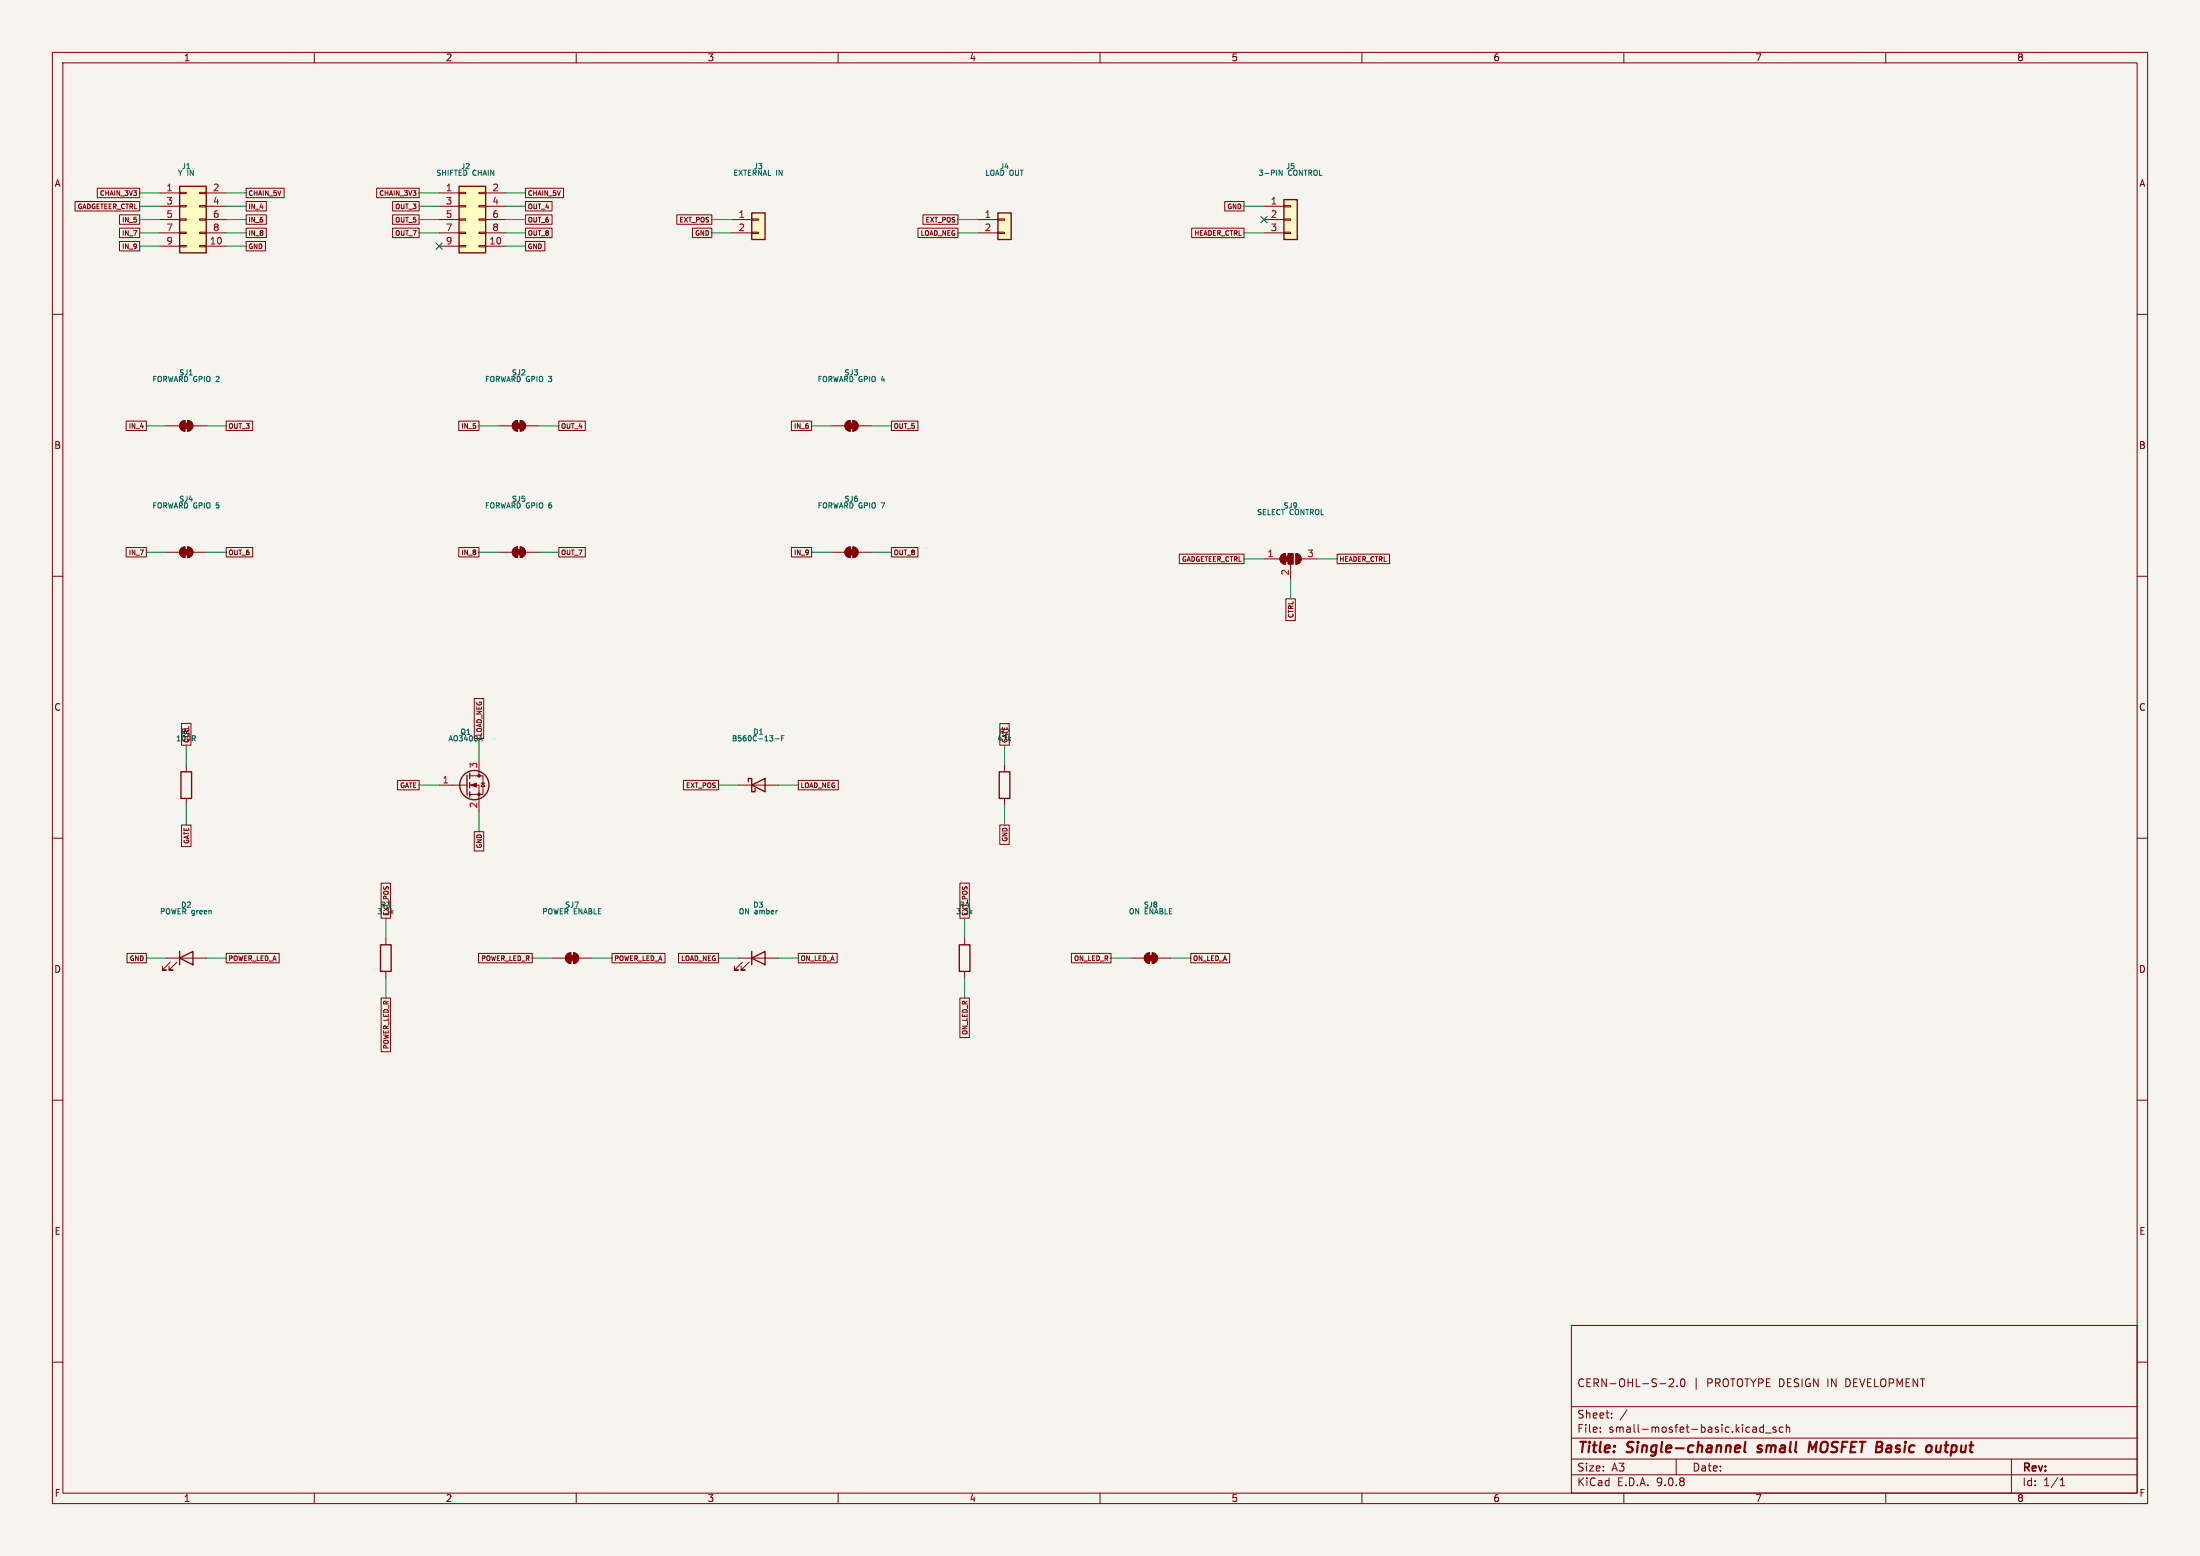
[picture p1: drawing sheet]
<svg xmlns="http://www.w3.org/2000/svg" width="420mm" height="297mm" viewBox="0 0 420 297" stroke-linecap="round" stroke-linejoin="round" font-family="sans-serif">
<path d="M0 0h420v297h-420z" fill="#f5f4ef" stroke="#f5f4ef" stroke-width=".19"/>
<g fill="none" stroke="#840000" stroke-width=".19">
<path d="M10 10h400v277h-400zM12 12h396v273h-396zM60 10v2M110 10v2M160 10v2M210 10v2M260 10v2M310 10v2M360 10v2M10 60h2M408 60h2M31.7 81.3h2.6"/>
<path d="M34.6 80.6l.7-.3v2a1.02 1.02 0 0 1-.9-.6 1.02 1.02 0 0 1 .2-1.1zM35.8 80.3a1.02 1.02 0 0 1 1 1 1.02 1.02 0 0 1-1 1zM36.8 81.3h2.6M10 110h2M31.7 105.4h2.6M34.6 104.7l.7-.3v2a1.02 1.02 0 0 1-.9-.6 1.02 1.02 0 0 1 .2-1.1zM35.8 104.4a1.02 1.02 0 0 1 1 1 1.02 1.02 0 0 1-1 1zM36.8 105.4h2.6M408 110h2M10 160h2M83.8 149.9h5.4M89.7 148.1h2.5v3.5h-2.5"/>
<path d="M89.7 149.9h1.7v5M91.4 144.8v3.3M91.8 149.5h.8M92.2 149.5l.4 .6h-.8zM408 160h2M215.9 182.9h2.5M218.7 182.2l.8-.3v2a1.02 1.02 0 0 1-1-.6 1.02 1.02 0 0 1 .2-1.1zM220 181.9a1.02 1.02 0 0 1 1 1 1.02 1.02 0 0 1-1 1zM221 182.9h2.5M10 210h2M408 210h2M300 253h108v32h-108z"/>
<path d="M10 260h2M300 278.5h108M300 274.5h108M300 268.5h108M305.5 273.2v.2M305.5 272.5v.1M307.7 270.5v.2M307.7 269.8v.1M310.6 269.1l-1.3 1.9M318.7 263.3l.5-.1 .2 .1 .1 .3-.9 1.1h.9M320 278.5v3M320.2 264.5v.2"/>
<path d="M320.9 263.3l.3-.1a.8 .8 0 0 1 .5 .7 .8 .8 0 0 1-.5 .8l-.3-.2-.1-.4zM334.8 272.4h.3l.2 .2v.8M335.3 273.3l-.5 .1M335.3 272.7l-.5 .1M336.7 272.5l-.5-.1-.3 .3 .2 .6h.6M336.7 271.9v1.5M337 273.5h1.2M339 272.5l-.3-.1-.3 .2 .1 .2 .5 .2v.3h-.6M340.4 272.5l-.5-.1-.2 .3 .1 .6h.6M341 272.5l.2-.1 .4 .1 .1 .9M341 271.9v1.5M384 278.5v6.5"/>
<path d="M408 260h2M60 285v2M110 285v2M160 285v2M210 285v2M260 285v2M300 281.5h108M310 285v2M360 285v2M393.3 283.6h.9M393.3 282.5l.4-.4v1.5"/>
</g>
<path d="M331.6 275.9l.6 .1v.3l-1 .2M332 277.1l-.6 .1M333.2 275.2l-.2 1.7 .2 .3M335.4 277.1l.2 .1M335.7 276l-.1 .4M346.8 275.2l-.8 1.4-.5-1.4-.3 2M369.7 275.9l-.1 1.2h.7" fill="none" stroke="#840000" stroke-width=".4"/>
<g fill="#840000" stroke="#840000" stroke-width=".19">
<path d="M219.2 182.4h1v1h-1z"/>
<path d="M218.7 182.2l.8-.3v2a1.02 1.02 0 0 1-1-.6 1.02 1.02 0 0 1 .2-1.1z"/>
<path d="M220 181.9a1.02 1.02 0 0 1 1 1 1.02 1.02 0 0 1-1 1z"/>
<path d="M35.1 80.8h1v1h-1z"/>
<path d="M34.6 80.6l.7-.3v2a1.02 1.02 0 0 1-.9-.6 1.02 1.02 0 0 1 .2-1.1z"/>
<path d="M35.8 80.3a1.02 1.02 0 0 1 1 1 1.02 1.02 0 0 1-1 1z"/>
<path d="M89.9 149.9l1-.4v.7z"/>
<path d="M35.1 104.9h1v1h-1z"/>
<path d="M34.6 104.7l.7-.3v2a1.02 1.02 0 0 1-.9-.6 1.02 1.02 0 0 1 .2-1.1z"/>
<path d="M35.8 104.4a1.02 1.02 0 0 1 1 1 1.02 1.02 0 0 1-1 1z"/>
<circle cx="91.4" cy="148.1" r=".25"/>
<circle cx="91.4" cy="151.6" r=".25"/>
</g>
<g fill="none" stroke="#840000" stroke-width=".25">
<path d="M89.2 148v3.8M89.7 147.6v1M89.7 149.4v1M89.7 151.1v1"/>
<circle cx="90.6" cy="149.9" r="2.79"/>
</g>
<path d="M91.5 141.1h.5M91.8 140.4l.3 1" fill="none" stroke="#006464" stroke-width=".19"/>
<path d="M87.6 35.6h5.1v12.7h-5.1z" fill="#ffffc2"/>
<path d="M87.6 35.6h5.1v12.7h-5.1z" fill="none" stroke="#840000" stroke-width=".25"/>
<g fill="none" stroke="#840000" stroke-width=".19">
<path d="M83.8 36.8h3.8M83.8 39.4h3.8M87.6 36.7h1.3v.3h-1.3zM87.6 39.2h1.3v.3h-1.3zM91.4 36.7h1.3v.3h-1.3zM91.4 39.2h1.3v.3h-1.3zM92.7 36.8h3.8M92.7 39.4h3.8M83.8 41.9h3.8M83.8 44.5h3.8M83.8 47h3.8M87.6 41.8h1.3v.2h-1.3z"/>
<path d="M87.6 44.3h1.3v.3h-1.3zM87.6 46.9h1.3v.2h-1.3zM91.4 41.8h1.3v.2h-1.3zM91.4 44.3h1.3v.3h-1.3zM91.4 46.9h1.3v.2h-1.3zM92.7 41.9h3.8M92.7 44.5h3.8M92.7 47h3.8M95.2 81.3h2.6M98.1 80.6l.7-.3v2a1.02 1.02 0 0 1-.9-.6 1.02 1.02 0 0 1 .2-1.1zM99.3 80.3a1.02 1.02 0 0 1 1 1 1.02 1.02 0 0 1-1 1zM100.3 81.3h2.6"/>
</g>
<g fill="#840000" stroke="#840000" stroke-width=".19">
<path d="M98.6 80.8h1v1h-1z"/>
<path d="M98.1 80.6l.7-.3v2a1.02 1.02 0 0 1-.9-.6 1.02 1.02 0 0 1 .2-1.1z"/>
<path d="M99.3 80.3a1.02 1.02 0 0 1 1 1 1.02 1.02 0 0 1-1 1z"/>
</g>
<path d="M143.5 40.6h2.5v5.1h-2.5z" fill="#ffffc2"/>
<path d="M143.5 40.6h2.5v5.1h-2.5zM190.8 147.3h2v5.1h-2z" fill="none" stroke="#840000" stroke-width=".25"/>
<path d="M139.7 41.9h3.8M139.7 44.5h3.8M143.5 41.8h1.3v.2h-1.3zM143.5 44.3h1.3v.3h-1.3zM95.2 105.4h2.6M98.1 104.7l.7-.3v2a1.02 1.02 0 0 1-.9-.6 1.02 1.02 0 0 1 .2-1.1zM99.3 104.4a1.02 1.02 0 0 1 1 1 1.02 1.02 0 0 1-1 1zM100.3 105.4h2.6M191.8 146.1v1.2M191.8 152.4v1.3" fill="none" stroke="#840000" stroke-width=".19"/>
<g fill="#840000" stroke="#840000" stroke-width=".19">
<path d="M98.6 104.9h1v1h-1z"/>
<path d="M98.1 104.7l.7-.3v2a1.02 1.02 0 0 1-.9-.6 1.02 1.02 0 0 1 .2-1.1z"/>
<path d="M99.3 104.4a1.02 1.02 0 0 1 1 1 1.02 1.02 0 0 1-1 1z"/>
</g>
<path d="M190.5 40.6h2.5v5.1h-2.5z" fill="#ffffc2"/>
<path d="M190.5 40.6h2.5v5.1h-2.5zM34.3 182.9l2.5-1.3v2.6zM34.3 181.6v2.6" fill="none" stroke="#840000" stroke-width=".25"/>
<path d="M186.7 41.9h3.8M186.7 44.5h3.8M190.5 41.8h1.3v.2h-1.3zM190.5 44.3h1.3v.3h-1.3zM31.7 182.9h7.7M32.5 183.6l-1.5 1.6h.7h-.7v-.8M33.8 183.6l-1.5 1.6h.7h-.7v-.8" fill="none" stroke="#840000" stroke-width=".19"/>
<path d="M245.1 38.1h2.5v7.6h-2.5z" fill="#ffffc2"/>
<path d="M245.1 38.1h2.5v7.6h-2.5zM34.5 147.3h2.1v5.1h-2.1zM142.9 149.2v-.6h.6v2.5h.6v-.6M143.5 149.9l2.5-1.3v2.5zM72.6 180.3h2.1v5.1h-2.1zM143.5 182.9l2.5-1.3v2.6zM143.5 181.6v2.6" fill="none" stroke="#840000" stroke-width=".25"/>
<g fill="none" stroke="#840000" stroke-width=".19">
<path d="M241.3 39.4h3.8M245.1 39.2h1.3v.3h-1.3zM241.3 41.9h3.8M241.3 44.5h3.8M245.1 41.8h1.3v.2h-1.3zM245.1 44.3h1.3v.3h-1.3zM158.7 81.3h2.6M161.6 80.6l.7-.3v2a1.02 1.02 0 0 1-.9-.6 1.02 1.02 0 0 1 .2-1.1zM162.8 80.3a1.02 1.02 0 0 1 1 1 1.02 1.02 0 0 1-1 1zM163.8 81.3h2.6M158.7 105.4h2.6M161.6 104.7l.7-.3v2a1.02 1.02 0 0 1-.9-.6 1.02 1.02 0 0 1 .2-1.1z"/>
<path d="M162.8 104.4a1.02 1.02 0 0 1 1 1 1.02 1.02 0 0 1-1 1zM163.8 105.4h2.6M35.6 146.1v1.2M35.6 152.4v1.3M141 149.9h7.6M73.7 179.1v1.2M73.7 185.4v1.3M105.4 182.9h2.5M108.2 182.2l.8-.3v2a1.02 1.02 0 0 1-1-.6 1.02 1.02 0 0 1 .2-1.1zM109.5 181.9a1.02 1.02 0 0 1 1 1 1.02 1.02 0 0 1-1 1zM110.5 182.9h2.5M141 182.9h7.6"/>
<path d="M141.7 183.6l-1.5 1.6h.8h-.8v-.8M143 183.6l-1.5 1.6h.7h-.7v-.8"/>
</g>
<path d="M244.8 32.5v1l-.6-1v1M37 140.9l.3 .5M37.3 140.5v.4M148 141h.7M149.2 140.9h.3M149.7 140.4h-.5v1M74.8 174.1l.3 .3M75.1 173.8l-.4 .4" fill="none" stroke="#006464" stroke-width=".19"/>
<g fill="#840000" stroke="#840000" stroke-width=".19">
<path d="M108.7 182.4h1v1h-1z"/>
<path d="M108.2 182.2l.8-.3v2a1.02 1.02 0 0 1-1-.6 1.02 1.02 0 0 1 .2-1.1z"/>
<path d="M109.5 181.9a1.02 1.02 0 0 1 1 1 1.02 1.02 0 0 1-1 1z"/>
<path d="M162.1 80.8h1v1h-1z"/>
<path d="M161.6 80.6l.7-.3v2a1.02 1.02 0 0 1-.9-.6 1.02 1.02 0 0 1 .2-1.1z"/>
<path d="M162.8 80.3a1.02 1.02 0 0 1 1 1 1.02 1.02 0 0 1-1 1z"/>
<path d="M162.1 104.9h1v1h-1z"/>
<path d="M161.6 104.7l.7-.3v2a1.02 1.02 0 0 1-.9-.6 1.02 1.02 0 0 1 .2-1.1z"/>
<path d="M162.8 104.4a1.02 1.02 0 0 1 1 1 1.02 1.02 0 0 1-1 1z"/>
</g>
<path d="M34.3 35.6h5.1v12.7h-5.1z" fill="#ffffc2"/>
<path d="M34.3 35.6h5.1v12.7h-5.1zM183.1 180.3h2.1v5.1h-2.1z" fill="none" stroke="#840000" stroke-width=".25"/>
<g fill="none" stroke="#840000" stroke-width=".19">
<path d="M14.3 38.5h12.4v1.8h-12.4zM18.6 35.9h8.1v1.8h-8.1zM30.5 36.8h3.8M30.5 39.4h3.8M34.3 36.7h1.3v.3h-1.3zM34.3 39.2h1.3v.3h-1.3zM38.1 36.7h1.3v.3h-1.3zM38.1 39.2h1.3v.3h-1.3zM39.4 36.8h3.8M39.4 39.4h3.8M47 35.9h7.2v1.8h-7.2zM47 38.5h3.8v1.8h-3.8z"/>
<path d="M71.9 35.9h8.1v1.8h-8.1zM75 38.5h5v1.8h-5zM100.3 35.9h7.3v1.8h-7.3zM100.3 38.5h5.1v1.8h-5.1zM233.8 38.5h3.7v1.8h-3.7zM22.8 46.1h3.9v1.8h-3.9zM22.8 43.5h3.9v1.9h-3.9zM22.8 41h3.9v1.8h-3.9zM30.5 41.9h3.8M30.5 44.5h3.8M30.5 47h3.8M34.3 41.8h1.3v.2h-1.3z"/>
<path d="M34.3 44.3h1.3v.3h-1.3zM34.3 46.9h1.3v.2h-1.3zM38.1 41.8h1.3v.2h-1.3zM38.1 44.3h1.3v.3h-1.3zM38.1 46.9h1.3v.2h-1.3zM39.4 41.9h3.8M39.4 44.5h3.8M39.4 47h3.8M47 46.1h3.7v1.8h-3.7zM47 43.5h3.8v1.9h-3.8zM47 41h3.8v1.8h-3.8zM75 43.5h5v1.9h-5z"/>
<path d="M75 41h5v1.8h-5zM100.3 43.5h5.1v1.9h-5.1zM100.3 46.1h3.7v1.8h-3.7zM100.3 41h5.1v1.8h-5.1zM129.2 41h6.7v1.8h-6.7zM132.2 43.5h3.7v1.9h-3.7zM175.2 43.5h7.7v1.9h-7.7zM176.2 41h6.7v1.8h-6.7zM227.5 43.5h10v1.9h-10zM24.1 80.4h3.8v1.8h-3.8zM43.2 80.4h5v1.8h-5zM87.6 80.4h3.8v1.8h-3.8z"/>
<path d="M106.7 80.4h5v1.8h-5zM151.1 80.4h3.8v1.8h-3.8zM170.2 80.4h5v1.8h-5zM24.1 104.5h3.8v1.8h-3.8zM43.2 104.5h5v1.8h-5zM87.6 104.5h3.8v1.8h-3.8zM106.7 104.5h5v1.8h-5zM151.1 104.5h3.8v1.8h-3.8zM170.2 104.5h5v1.8h-5zM225.1 105.8h12.4v1.8h-12.4zM241.3 106.7h3M244.6 106l.8-.3v2a1.02 1.02 0 0 1-1-.6 1.02 1.02 0 0 1 .2-1.1z"/>
<path d="M245.5 114.3h1.8v4.2h-1.8zM246.4 107.7v2.8M247.4 105.7a1.02 1.02 0 0 1 1 1 1.02 1.02 0 0 1-1 1zM248.4 106.7h3.1M255.3 105.8h10v1.8h-10zM34.7 138.1h1.8v4.1h-1.8zM90.5 133.3h1.8v7.7h-1.8zM190.9 138.1h1.8v4.1h-1.8zM34.7 157.5h1.8v4.1h-1.8zM75.9 149h4.1v1.8h-4.1zM90.5 158.8h1.8v3.6h-1.8zM130.5 149h6.7v1.8h-6.7z"/>
<path d="M152.4 149h7.6v1.8h-7.6zM190.9 157.5h1.8v3.7h-1.8zM72.8 168.6h1.8v6.7h-1.8zM183.2 168.6h1.9v6.7h-1.9zM184.1 179.1v1.2M24.3 182h3.6v1.8h-3.6zM43.2 182h10.1v1.8h-10.1zM72.8 190.5h1.8v10.2h-1.8zM91.4 182h10.2v1.8h-10.2zM116.8 182h10.2v1.8h-10.2zM129.5 182h7.7v1.8h-7.7zM152.4 182h7.4v1.8h-7.4z"/>
<path d="M183.2 190.5h1.9v7.5h-1.9zM184.1 185.4v1.3M204.5 182h7.6v1.8h-7.6zM227.3 182h7.4v1.8h-7.4z"/>
</g>
<path d="M185.3 174.1l.3 .3M185.6 173.8l-.4 .4" fill="none" stroke="#006464" stroke-width=".19"/>
<g fill="#840000" stroke="#840000" stroke-width=".19">
<path d="M245.4 106.2h.5v1h-.5z"/>
<path d="M244.6 106l.8-.3v2a1.02 1.02 0 0 1-1-.6 1.02 1.02 0 0 1 .2-1.1z"/>
<path d="M245.9 105.7h1v2h-1z"/>
<path d="M247.4 105.7a1.02 1.02 0 0 1 1 1 1.02 1.02 0 0 1-1 1z"/>
</g>
<g fill="none" stroke="#009600" stroke-width=".19">
<path d="M26.7 36.8h3.8M26.7 39.4h3.8M43.2 36.8h3.8M43.2 39.4h3.8M80 36.8h3.8M80 39.4h3.8M96.5 36.8h3.8M96.5 39.4h3.8M237.5 39.4h3.8M26.7 47h3.8M26.7 41.9h3.8M26.7 44.5h3.8"/>
<path d="M43.2 47h3.8M43.2 41.9h3.8M43.2 44.5h3.8M80 41.9h3.8M80 44.5h3.8M96.5 47h3.8M96.5 41.9h3.8M96.5 44.5h3.8M135.9 41.9h3.8M135.9 44.5h3.8M182.9 41.9h3.8M182.9 44.5h3.8"/>
<path d="M237.5 44.5h3.8M27.9 81.3h3.8M39.4 81.3h3.8M91.4 81.3h3.8M102.9 81.3h3.8M154.9 81.3h3.8M166.4 81.3h3.8M27.9 105.4h3.8M39.4 105.4h3.8M91.4 105.4h3.8M102.9 105.4h3.8M154.9 105.4h3.8"/>
<path d="M166.4 105.4h3.8M237.5 106.7h3.8M246.4 110.5v3.8M251.5 106.7h3.8M35.6 142.2v3.9M35.6 153.7v3.8M80 149.9h3.8M91.4 141v3.8M91.4 154.9v3.9M137.2 149.9h3.8M148.6 149.9h3.8M191.8 142.2v3.9"/>
<path d="M191.8 153.7v3.8M73.7 175.3v3.8M184.1 175.3v3.8M27.9 182.9h3.8M39.4 182.9h3.8M73.7 186.7v3.8M101.6 182.9h3.8M113 182.9h3.8M137.2 182.9h3.8M148.6 182.9h3.8M184.1 186.7v3.8M212.1 182.9h3.8"/>
<path d="M223.5 182.9h3.8"/>
</g>
<path d="M83.2 46.4l1.2 1.2M84.4 46.4l-1.2 1.2M240.7 41.3l1.2 1.2M241.9 41.3l-1.2 1.2" fill="none" stroke="#000084" stroke-width=".19"/>
<g font-size="2.8" fill="#840000">
<text x="301" y="277.9">Title:</text>
<text x="310.6" y="277.9">Single-channel</text>
<text x="336.4" y="277.9">small</text>
<text x="346.9" y="277.9">MOSFET Basic</text>
<text x="371" y="277.9">output</text>
</g>
<g font-size="2.1" fill="#840000">
<text x="301" y="265">CERN-OHL-S-2.0</text>
<text x="323.1" y="265">|</text>
<text x="325.9" y="265">PROTOTYPE DESIGN IN</text>
<text x="352.7" y="265">DEVELOPMENT</text>
<text x="301" y="273.7">File:</text>
<text x="301" y="271">Sheet:</text>
<text x="307.1" y="273.7">small-mosfet-basic.kicad_sch</text>
<text x="301" y="281.1">Size:</text>
<text x="307.6" y="281.1">A3</text>
<text x="323" y="281.1">Date:</text>
<text x="386" y="281.3">Rev:</text>
<text x="301" y="283.9">KiCad</text>
<text x="308.7" y="283.9">E.D.A.</text>
<text x="316.3" y="283.9">9.0.8</text>
<text x="386" y="283.9">Id:</text>
<text x="390.1" y="283.9">1/1</text>
</g>
<g font-size="1.8" fill="#840000">
<text x="35" y="11.9">1</text>
<text x="85" y="11.9">2</text>
<text x="135" y="11.9">3</text>
<text x="185" y="11.9">4</text>
<text x="235" y="11.9">5</text>
<text x="285" y="11.9">6</text>
<text x="335" y="11.9">7</text>
<text x="385" y="11.9">8</text>
<text x="10.3" y="35.9">A</text>
<text x="408.3" y="35.9">A</text>
<text x="10.3" y="85.9">B</text>
<text x="408.2" y="85.9">B</text>
<text x="10.3" y="135.9">C</text>
<text x="408.2" y="135.9">C</text>
<text x="10.3" y="185.9">D</text>
<text x="408.2" y="185.9">D</text>
<text x="10.3" y="235.9">E</text>
<text x="408.3" y="235.9">E</text>
<text x="10.3" y="285.9">F</text>
<text x="35" y="286.9">1</text>
<text x="85" y="286.9">2</text>
<text x="135" y="286.9">3</text>
<text x="185" y="286.9">4</text>
<text x="235" y="286.9">5</text>
<text x="285" y="286.9">6</text>
<text x="335" y="286.9">7</text>
<text x="385" y="286.9">8</text>
<text x="408.3" y="285.9">F</text>
</g>
<g font-size="1.8" fill="#a90000">
<text x="31.7" y="36.6">1</text>
<text x="31.7" y="39.1">3</text>
<text x="31.7" y="41.7">5</text>
<text x="40.6" y="36.6">2</text>
<text x="40.6" y="39.1">4</text>
<text x="40.6" y="41.7">6</text>
<text x="85" y="36.6">1</text>
<text x="85" y="39.1">3</text>
<text x="85" y="41.7">5</text>
<text x="93.9" y="36.6">2</text>
<text x="93.9" y="39.1">4</text>
<text x="93.9" y="41.7">6</text>
<text x="140.9" y="41.7">1</text>
<text x="187.9" y="41.7">1</text>
<text x="242.5" y="39.1">1</text>
<text x="242.5" y="41.7">2</text>
<text x="31.7" y="44.2">7</text>
<text x="31.7" y="46.7">9</text>
<text x="40" y="46.7">10</text>
<text x="40.6" y="44.2">8</text>
<text x="85" y="44.2">7</text>
<text x="85" y="46.7">9</text>
<text x="93.3" y="46.7">10</text>
<text x="93.9" y="44.2">8</text>
<text x="140.9" y="44.2">2</text>
<text x="187.9" y="44.2">2</text>
<text x="242.5" y="44.2">3</text>
<text x="241.9" y="106.4">1</text>
<text x="249.5" y="106.4">3</text>
<text x="246.1" y="109.9" transform="rotate(-90 246.1 109.9)">2</text>
<text x="84.4" y="149.6">1</text>
<text x="91.2" y="146.8" transform="rotate(-90 91.2 146.8)">3</text>
<text x="91.2" y="154.4" transform="rotate(-90 91.2 154.4)">2</text>
</g>
<g font-size="1.4" fill="#006464">
<text x="33.9" y="33.7">Y IN</text>
<text x="34.6" y="32.5">J1</text>
<text x="83.2" y="33.7">SHIFTED</text>
<text x="87.9" y="32.5">J2</text>
<text x="90.2" y="33.7">CHAIN</text>
<text x="139.9" y="33.7">EXTERNAL IN</text>
<text x="143.8" y="32.5">J3</text>
<text x="188" y="33.7">LOAD OUT</text>
<text x="190.8" y="32.5">J4</text>
<text x="240.2" y="33.7">3-PIN</text>
<text x="245.4" y="32.5">J5</text>
<text x="245.9" y="33.7">CONTROL</text>
<text x="34.1" y="71.8">SJ1</text>
<text x="97.6" y="71.8">SJ2</text>
<text x="161.1" y="71.8">SJ3</text>
<text x="29" y="73.1">FORWARD GPIO</text>
<text x="41.4" y="73.1">2</text>
<text x="92.5" y="73.1">FORWARD GPIO</text>
<text x="104.9" y="73.1">3</text>
<text x="156" y="73.1">FORWARD GPIO</text>
<text x="168.4" y="73.1">4</text>
<text x="34.1" y="96">SJ4</text>
<text x="97.6" y="96">SJ5</text>
<text x="161.1" y="96">SJ6</text>
<text x="29" y="97.2">FORWARD GPIO</text>
<text x="41.4" y="97.2">5</text>
<text x="92.5" y="97.2">FORWARD GPIO</text>
<text x="104.9" y="97.2">6</text>
<text x="156" y="97.2">FORWARD GPIO</text>
<text x="168.4" y="97.2">7</text>
<text x="239.8" y="98.5">SELECT CONTROL</text>
<text x="244.9" y="97.2">SJ9</text>
<text x="33.5" y="141.7">100R</text>
<text x="87.8" y="140.4">Q1</text>
<text x="139.6" y="141.7">B560C-13-F</text>
<text x="143.7" y="140.4">D1</text>
<text x="34.5" y="173.4">D2</text>
<text x="107.8" y="173.4">SJ7</text>
<text x="143.7" y="173.4">D3</text>
<text x="218.2" y="173.4">SJ8</text>
<text x="30.4" y="174.7">POWER green</text>
<text x="103.4" y="174.7">POWER ENABLE</text>
<text x="140.9" y="174.7">ON</text>
<text x="144" y="174.7">amber</text>
<text x="215.4" y="174.7">ON</text>
<text x="218.5" y="174.7">ENABLE</text>
</g>
<g font-size="1.4" fill="#840000">
<text x="34.5" y="140.4">R1</text>
<text x="85.5" y="141.7">AO3400A</text>
<text x="190.3" y="141.7">47k</text>
<text x="190.7" y="140.4">R2</text>
<text x="72.6" y="173.4">R3</text>
<text x="183" y="173.4">R4</text>
<text x="71.9" y="174.7">3.3k</text>
<text x="182.4" y="174.7">3.3k</text>
</g>
<g font-size="1.3" fill="#840000">
<text x="14.7" y="40.1">GADGETEER_CTRL</text>
<text x="18.9" y="37.6">CHAIN_3V3</text>
<text x="47.3" y="37.6">CHAIN_5V</text>
<text x="47.3" y="40.1">IN_4</text>
<text x="72.2" y="37.6">CHAIN_3V3</text>
<text x="75.3" y="40.1">OUT_3</text>
<text x="100.7" y="37.6">CHAIN_5V</text>
<text x="100.7" y="40.1">OUT_4</text>
<text x="234.1" y="40.1">GND</text>
<text x="23.1" y="47.7">IN_9</text>
<text x="23.1" y="45.2">IN_7</text>
<text x="23.1" y="42.7">IN_5</text>
<text x="47.3" y="47.7">GND</text>
<text x="47.3" y="45.2">IN_8</text>
<text x="47.3" y="42.7">IN_6</text>
<text x="75.3" y="45.2">OUT_7</text>
<text x="75.3" y="42.7">OUT_5</text>
<text x="100.7" y="45.2">OUT_8</text>
<text x="100.7" y="47.7">GND</text>
<text x="100.7" y="42.7">OUT_6</text>
<text x="129.5" y="42.7">EXT_POS</text>
<text x="132.5" y="45.2">GND</text>
<text x="175.6" y="45.2">LOAD_NEG</text>
<text x="176.5" y="42.7">EXT_POS</text>
<text x="227.8" y="45.2">HEADER_CTRL</text>
<text x="24.4" y="82">IN_4</text>
<text x="43.5" y="82">OUT_3</text>
<text x="87.9" y="82">IN_5</text>
<text x="107" y="82">OUT_4</text>
<text x="151.4" y="82">IN_6</text>
<text x="170.5" y="82">OUT_5</text>
<text x="24.4" y="106.2">IN_7</text>
<text x="43.5" y="106.2">OUT_6</text>
<text x="87.9" y="106.2">IN_8</text>
<text x="107" y="106.2">OUT_7</text>
<text x="151.4" y="106.2">IN_9</text>
<text x="170.5" y="106.2">OUT_8</text>
<text x="225.5" y="107.4">GADGETEER_CTRL</text>
<text x="255.6" y="107.4">HEADER_CTRL</text>
<text x="247.1" y="118.1" transform="rotate(-90 247.1 118.1)">CTRL</text>
<text x="36.3" y="141.9" transform="rotate(-90 36.3 141.9)">CTRL</text>
<text x="92.2" y="140.6" transform="rotate(-90 92.2 140.6)">LOAD_NEG</text>
<text x="192.5" y="141.9" transform="rotate(-90 192.5 141.9)">GATE</text>
<text x="76.2" y="150.6">GATE</text>
<text x="130.8" y="150.6">EXT_POS</text>
<text x="152.7" y="150.6">LOAD_NEG</text>
<text x="36.3" y="161.3" transform="rotate(-90 36.3 161.3)">GATE</text>
<text x="192.5" y="160.8" transform="rotate(-90 192.5 160.8)">GND</text>
<text x="92.2" y="162.1" transform="rotate(-90 92.2 162.1)">GND</text>
<text x="74.4" y="174.9" transform="rotate(-90 74.4 174.9)">EXT_POS</text>
<text x="184.9" y="174.9" transform="rotate(-90 184.9 174.9)">EXT_POS</text>
<text x="24.6" y="183.6">GND</text>
<text x="43.5" y="183.6">POWER_LED_A</text>
<text x="91.7" y="183.6">POWER_LED_R</text>
<text x="117.2" y="183.6">POWER_LED_A</text>
<text x="129.9" y="183.6">LOAD_NEG</text>
<text x="152.7" y="183.6">ON_LED_A</text>
<text x="204.9" y="183.6">ON_LED_R</text>
<text x="227.7" y="183.6">ON_LED_A</text>
<text x="184.9" y="197.7" transform="rotate(-90 184.9 197.7)">ON_LED_R</text>
<text x="74.4" y="200.4" transform="rotate(-90 74.4 200.4)">POWER_LED_R</text>
</g>
</svg>
